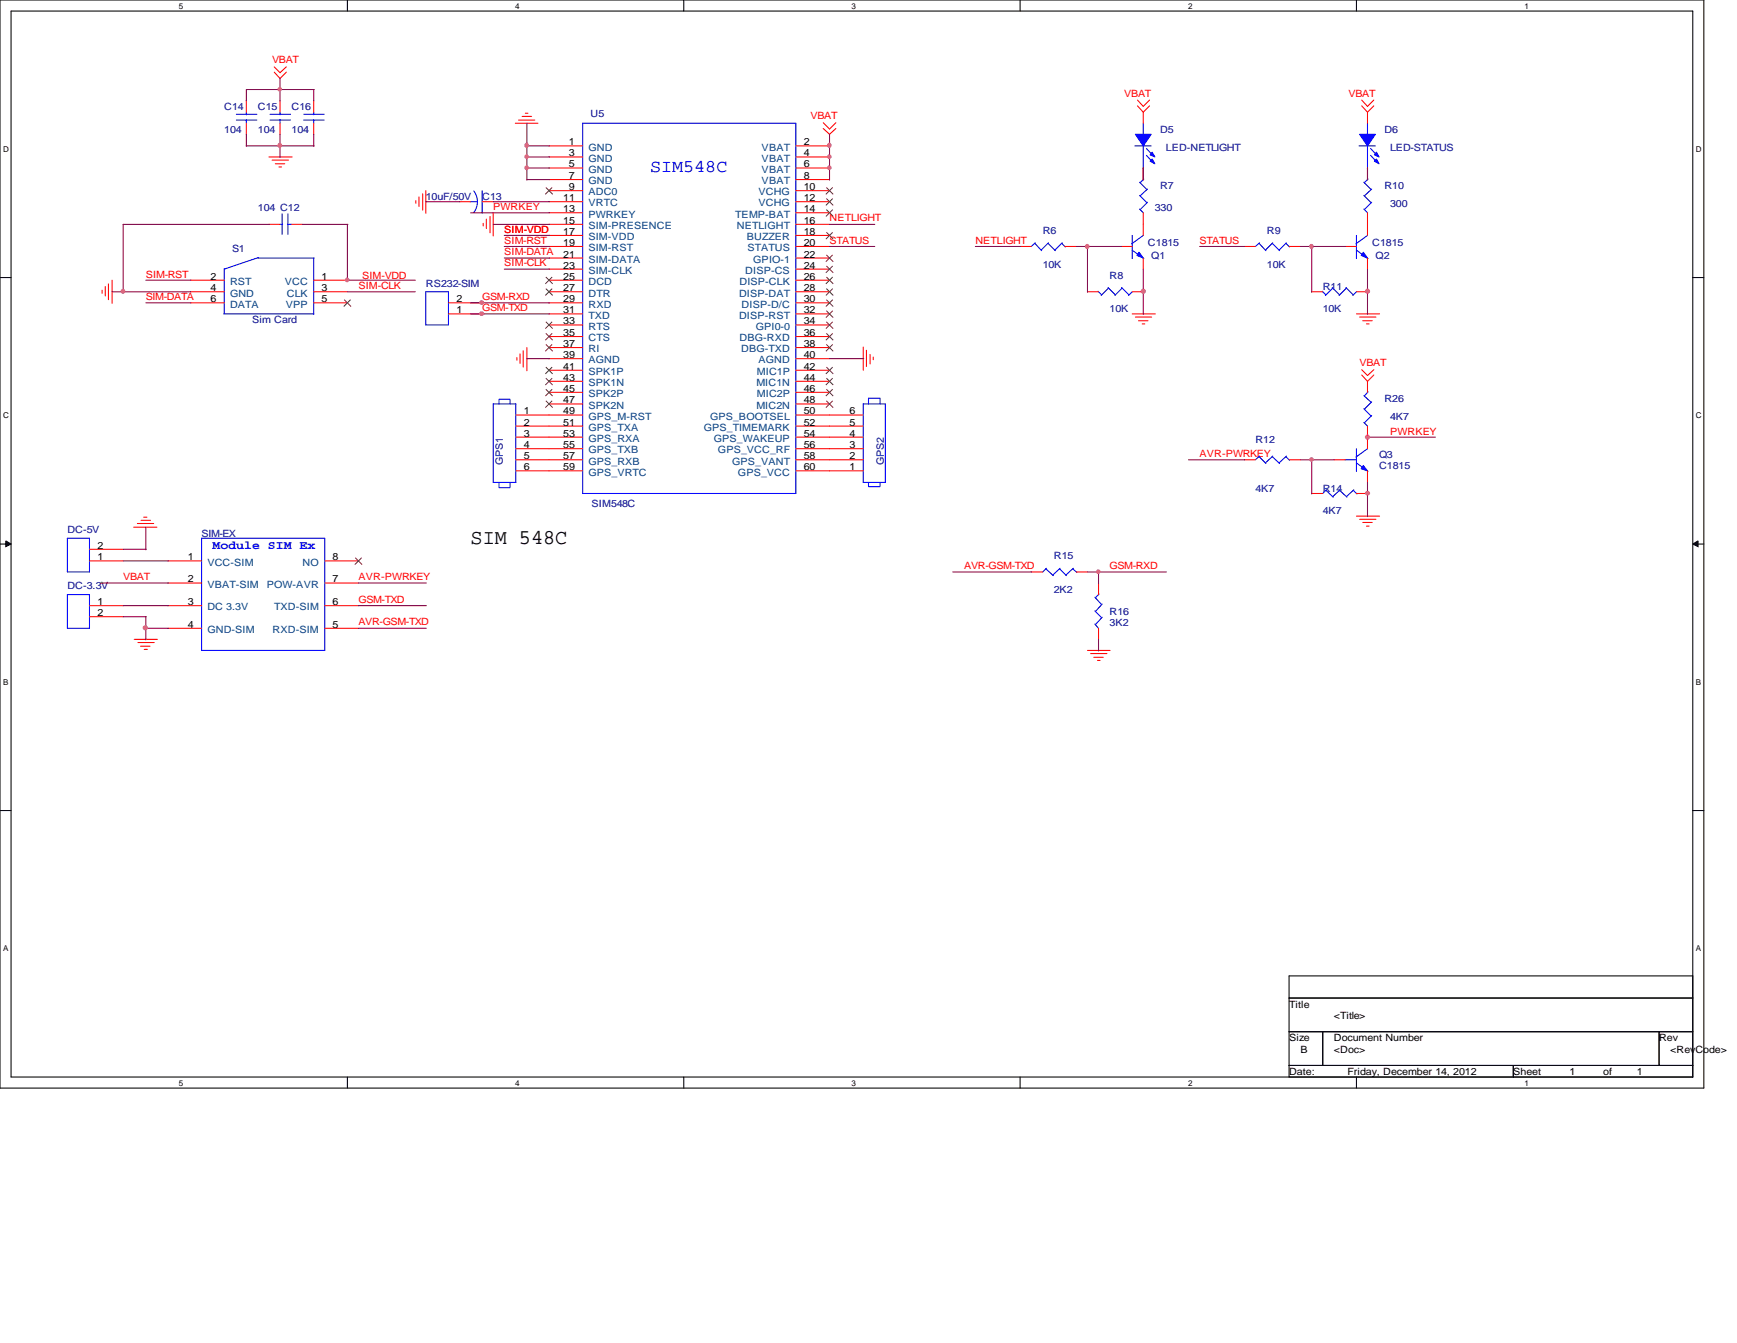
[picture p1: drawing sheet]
<svg xmlns="http://www.w3.org/2000/svg" width="279mm" height="216mm" viewBox="0 0 279 216" stroke-linecap="round" stroke-linejoin="round" font-family="sans-serif">
<path d="M0 0h274.1v174.9h-274.1zM1.8 1.8h270.5v171.3h-270.5z" fill="none" stroke="#000" stroke-width=".17"/>
<g fill="#fff">
<path d="M28.8 .3h.6v1.3h-.6z"/>
<path d="M28.8 173.4h.6v1.4h-.6z"/>
</g>
<path d="M55.9 0v1.8M55.9 173.1v1.8" fill="none" stroke="#000" stroke-width=".17"/>
<g fill="#fff">
<path d="M82.9 .3h.6v1.3h-.6z"/>
<path d="M82.9 173.4h.6v1.4h-.6z"/>
</g>
<path d="M110 0v1.8M110 173.1v1.8" fill="none" stroke="#000" stroke-width=".17"/>
<g fill="#fff">
<path d="M137 .3h.6v1.3h-.6z"/>
<path d="M137 173.4h.6v1.4h-.6z"/>
</g>
<path d="M164.1 0v1.8M164.1 173.1v1.8" fill="none" stroke="#000" stroke-width=".17"/>
<g fill="#fff">
<path d="M191.1 .3h.6v1.3h-.6z"/>
<path d="M191.1 173.4h.6v1.4h-.6z"/>
</g>
<path d="M218.2 0v1.8M218.2 173.1v1.8" fill="none" stroke="#000" stroke-width=".17"/>
<g fill="#fff">
<path d="M245.2 .3h.6v1.3h-.6z"/>
<path d="M245.2 173.4h.6v1.4h-.6z"/>
<path d="M.5 23.2h.9v1.4h-.9z"/>
<path d="M272.8 23.2h.8v1.4h-.8z"/>
<path d="M.5 66h.9v1.4h-.9z"/>
<path d="M272.8 66h.8v1.4h-.8z"/>
</g>
<path d="M0 44.6h1.8M272.3 44.6h1.8" fill="none" stroke="#000" stroke-width=".17"/>
<g fill="#fff">
<path d="M.5 108.9h.8v1.3h-.8z"/>
<path d="M272.8 108.9h.8v1.3h-.8z"/>
</g>
<path d="M0 87.5h1.8M272.3 87.5h1.8" fill="none" stroke="#000" stroke-width=".17"/>
<path d="M.9 87l.9 .5-.9 .4zM272.3 87.5l.8-.5v.9z" fill="#000" stroke="#000" stroke-width=".16"/>
<g fill="#fff">
<path d="M.5 151.7h.7v1.4h-.7z"/>
<path d="M272.8 151.7h.7v1.4h-.7z"/>
</g>
<path d="M0 130.3h1.8M272.3 130.3h1.8M207.3 156.9h65v16.2h-65zM207.3 160.4h65M207.3 165.9h65M207.3 171.3h65M212.8 165.9v5.4M243.4 171.3v1.8M266.9 165.9v5.4" fill="none" stroke="#000" stroke-width=".17"/>
<g fill="none" stroke="#f00" stroke-width=".17">
<path d="M39.6 16.2v1.8M39.6 19.8v1.8M44.1 11.6l.9 1 1.1-1M44.1 10.8l.9 .9 1.1-.9M45 16.2v1.8M45 19.8v1.8M50.5 16.2v1.8M50.5 19.8v1.8M82.9 19.8h3.6M83.4 19.3h2.6M84 18.7h1.5M84.5 18.2h.4"/>
<path d="M132.4 19.7l1 1 1.1-1M183 17l.9 1M183 16.1l.9 1 1-1M183.9 18v1.8M184.9 17l-1 1M219 17l1 1M219 16.1l1 1 1-1M220 18v1.8M221 17l-1 1M43.3 25.2h3.7M43.3 36.1h1.7M43.8 25.7h2.6"/>
<path d="M44.3 26.3h1.5M44.9 26.8h.4M46.9 36.1h1.8M66.9 32.3v.4M67.4 31.7v1.5M68 31.2v2.6M68.5 30.6v3.7M73.9 32.4h1.8M77.6 32.4h1.7M77.7 35.9v.4M78.2 35.2v1.5M78.8 34.8v2.6"/>
<path d="M79.3 34.2v3.7M88.3 25.2h5.4M88.3 36.1h5.4M88.3 32.4h5.4M88.3 23.5h5.4M88.3 27h5.4M88.3 28.9h5.4M88.3 30.6h5.4M88.3 34.2h5.4M88.3 37.8h5.4M88.3 39.6h5.4M128 25.2h5.4"/>
<path d="M128 36.1h5.4M128 32.4h5.4M128 23.5h5.4M128 27h5.4M128 28.9h5.4M128 30.6h5.4M128 34.2h5.4M128 37.8h5.4M128 39.6h5.4M132.4 20.7l1 .9 1.1-.9M164.1 39.6h1.8M171.3 39.6h1.8"/>
<path d="M180.3 39.6h1.8M183.9 27v1.9M183.9 34.2v3.6M200.2 39.6h1.7M207.3 39.6h1.9M216.4 39.6h1.8M220 27v1.9M220 34.2v3.6M16.4 46.7v.5M16.9 46.1v1.5M17.4 45.6v2.6M18 45v3.8"/>
<path d="M30.6 46.9h5.5M30.6 45h5.5M30.6 48.7h5.5M50.5 46.9h5.4M50.5 45h5.4M50.5 48.7h5.4M72.1 50.5h5.5M72.1 48.7h5.5M83.1 57.5v.4M83.7 56.9v1.5M84.2 56.4v2.6M84.8 55.9v3.7"/>
<path d="M88.3 50.5h5.4M88.3 46.9h5.4M88.3 41.5h5.4M88.3 43.3h5.4M88.3 45h5.4M88.3 48.7h5.4M88.3 52.2h5.4M88.3 54.1h5.4M88.3 55.9h5.4M88.3 57.7h5.4M88.3 59.5h5.4M128 50.5h5.4"/>
<path d="M128 46.9h5.4M128 41.5h5.4M128 43.3h5.4M128 45h5.4M128 48.7h5.4M128 52.2h5.4M128 54.1h5.4M128 55.9h5.4M128 57.7h5.4M128 59.5h5.4M138.9 55.8v3.7M139.4 56.3v2.6"/>
<path d="M140 57v1.5M140.5 57.4v.4M174.9 46.9h1.8M182.1 50.5h3.7M182.1 46.9h1.8M182.6 51h2.7M183.1 51.6h1.6M183.7 52.1h.4M183.9 41.5v1.8M211 46.9h1.8M218.2 50.5h3.7M218.2 46.9h1.8"/>
<path d="M218.7 51h2.6M219 59.4l1 1 1-1M219.2 51.6h1.5M219.8 52.1h.4M220 41.5v1.8M83 75.7h10.7M83 73.9h10.7M83 72.1h10.7M83 70.3h10.7M83 68.5h10.7M83 66.7h10.7M88.3 61.3h5.4"/>
<path d="M88.3 63.1h5.4M88.3 64.9h5.4M128 75.7h10.9M128 73.9h10.9M128 72.1h10.9M128 70.3h10.9M128 68.5h10.9M128 66.7h10.9M128 61.3h5.4M128 63.1h5.4M128 64.9h5.4M200.2 73.9h1.7"/>
<path d="M207.3 73.9h1.9M211 79.3h1.8M214.5 73.9h1.9M218.2 79.3h1.8M219 60.3l1 1M220 61.3v1.8M220 68.5v3.6M220 75.7v1.9M221 60.3l-1 1M14.4 90.2h5.4M14.4 88.3h5.4M14.4 97.4h5.4"/>
<path d="M14.4 99.1h5.4M21.5 84.8h3.7M22.1 84.2h2.6M22.7 83.7h1.5M23.1 83.1h.5M27 90.2h5.4M27 93.7h5.4M27 97.4h5.4M52.2 90.2h5.5M52.2 93.7h5.5M52.2 97.4h5.5M165.9 91.9h1.8"/>
<path d="M173.1 91.9h1.8M176.7 93.7v1.9M218.2 83h3.7M218.7 83.5h2.6M219.2 84h1.5M219.8 84.6h.4M21.6 102.8h3.7M22.2 103.3h2.6M22.6 103.9h1.5M23.2 104.4h.5M27 101h5.4M52.2 101h5.5"/>
<path d="M174.9 104.6h3.7M175.4 105.1h2.7M175.9 105.7h1.6M176.5 106.2h.5M176.7 101v1.8"/>
</g>
<g fill="none" stroke="#00f" stroke-width=".17">
<path d="M38 19.3h3.3M38 18.4h3.3M39.6 18v.5M39.6 19.2v.6M43.4 19.3h3.3M43.4 18.4h3.3M45 18v.5M45 19.2v.6M48.9 19.3h3.3M48.9 18.4h3.3M50.5 18v.5M50.5 19.2v.6"/>
<path d="M93.7 19.8h34.3v59.5h-34.3zM183.9 19.8v1.9M220 19.8v1.9M45 36.1h.5M45.4 34.4v3.3M46.2 36.1h.7M46.3 34.4v3.3M75.6 32.4h1.2M76.2 30.7l.4 .6 .2 1.1M76.8 32.4l-.2 1.1-.4 .7M77.6 30.6v3.7M166.5 39.1l1.1 1.2"/>
<path d="M166.5 39l-.6 .6M168.6 39.1l1.2 1.2M168.7 39l-1.2 1.2M170.8 39.1l.6 .6M170.9 39l-1.2 1.2M182.1 37.8v3.8M182.5 23.5h2.7M183.3 33.6l.6 .6M183.3 31.4l1.2 1.2M183.3 29.3l1.2 1.2M183.9 23.5v3.6M183.9 37.8l-1.9 1.4"/>
<path d="M184 28.8l-.6 .6M184.4 23.9l1.1 1.2M184.4 25l1.1 1.2M184.6 32.5l-1.2 1.2M184.6 30.4l-1.2 1.1M202.5 39.1l1.1 1.2M202.6 39l-.7 .6M204.6 39.1l1.2 1.2M204.7 39l-1.2 1.2M206.8 39.1l.6 .6M206.9 39l-1.2 1.2M218.2 37.8v3.8"/>
<path d="M218.6 23.5h2.6M219.4 33.6l.6 .6M219.4 31.4l1.2 1.2M219.4 29.3l1.2 1.2M220 23.5v3.6M220 37.8l-1.9 1.4M220 28.8l-.5 .6M220.5 23.9l1.1 1.2M220.5 25l1.1 1.2M220.6 32.5l-1.1 1.2M220.6 30.4l-1.1 1.1M36 50.5h14.5"/>
<path d="M36.1 43.2v7.3M41.5 41.5h9M41.6 41.4l-5.5 1.9M50.5 41.5v9M68.5 46.9h3.6v5.3h-3.6zM176.6 46.8l.6 .6M178.2 46.2l1.2 1.2M178.3 46.3l-1.2 1.2M180.4 46.2l1.2 1.2M180.5 46.3l-1.2 1.2M182.1 46.9l-.6 .6M182.1 40.2l1.9 1.4"/>
<path d="M212.7 46.8l.6 .6M214.3 46.2l1.2 1.2M214.4 46.3l-1.2 1.2M216.5 46.2l1.2 1.2M216.6 46.3l-1.2 1.2M218.2 40.2l1.8 1.4M218.2 46.9l-.6 .6M79.3 64.9h3.7v12.7h-3.7zM80.3 64.9v-.7h1.7v.7M80.3 77.6v.8h1.7v-.8M138.9 64.9h3.5v12.7h-3.5zM139.7 77.6v.6h1.9v-.6"/>
<path d="M139.7 64.9v-.9h1.9v.9M202.5 73.4l1.1 1.1M202.6 73.3l-.7 .6M204.6 73.4l1.2 1.1M204.7 73.3l-1.2 1.1M206.8 73.4l.6 .6M206.9 73.3l-1.2 1.1M213.3 78.8l1.2 1.1M213.4 78.7l-.6 .6M215.5 78.8l1.2 1.1M215.6 78.7l-1.2 1.1M216.3 73.9h1.9"/>
<path d="M217.7 78.8l.6 .6M217.8 78.7l-1.2 1.1M218.2 72.1v3.7M218.2 74.4l1.8 1.4M219.4 67.9l.6 .6M219.4 65.7l1.2 1.2M219.4 63.6l1.2 1.1M220 72.1l-1.9 1.4M220 63l-.5 .7M220.6 66.8l-1.1 1.2M220.6 64.6l-1.1 1.2M10.8 86.5h3.6v5.4h-3.6z"/>
<path d="M10.8 95.6h3.6v5.4h-3.6zM32.4 86.5h19.8v18.1h-19.8zM168.2 91.4l1.2 1.1M168.3 91.4l-.6 .5M170.4 91.4l1.1 1.1M170.5 91.4l-1.2 1.1M172.6 91.4l.6 .6M172.6 91.4l-1.2 1.1M176.1 98.2l1.1 1.1M176.1 96l1.1 1.2M176.8 95.5l-.6 .6M177.3 99.2l-1.1 1.2"/>
<path d="M177.3 97.1l-1.1 1.2M176.1 100.3l.6 .7"/>
</g>
<g fill="#00f" stroke="#00f" stroke-width=".17">
<path d="M183.2 40.6l.7 .9-1-.4z"/>
<path d="M219.3 40.6l.7 .9-1.1-.4z"/>
<path d="M219.3 74.8l.7 .9-1.1-.3z"/>
<path d="M182.6 21.6h2.6l-1.3 1.9z" fill-rule="evenodd"/>
<path d="M185.3 25.6l.5 .7-.8-.4z" fill-rule="evenodd"/>
<path d="M185.3 24.5l.5 .7-.8-.3z" fill-rule="evenodd"/>
<path d="M218.7 21.6h2.5l-1.2 1.9z" fill-rule="evenodd"/>
<path d="M221.4 25.6l.4 .7-.7-.4z" fill-rule="evenodd"/>
<path d="M221.4 24.5l.4 .7-.7-.3z" fill-rule="evenodd"/>
</g>
<g fill="none" stroke="#804000" stroke-width=".16">
<path d="M87.8 30.1l1.1 1.1M88.8 30.1l-1.1 1.1M132.9 30.1l1.1 1.1M132.9 31.9l1.1 1.1M132.9 33.7l1.1 1.1M132.9 37.3l1.1 1.1M133.9 30.1l-1.1 1.1M133.9 31.9l-1.1 1.1M133.9 33.7l-1.1 1.1M133.9 37.3l-1.1 1.1M55.4 48.2l1.1 1.1M56.4 48.2l-1.1 1.1"/>
<path d="M87.8 44.5l1.1 1.1M87.8 46.4l1.1 1.1M87.8 51.7l1.1 1.1M87.8 53.6l1.1 1.1M87.8 55.4l1.1 1.1M87.8 59l1.1 1.1M88.8 44.5l-1.1 1.1M88.8 46.4l-1.1 1.1M88.8 51.7l-1.1 1.1M88.8 53.6l-1.1 1.1M88.8 55.4l-1.1 1.1M88.8 59l-1.1 1.1"/>
<path d="M132.9 41l1.1 1.1M132.9 42.8l1.1 1.1M132.9 44.5l1.1 1.1M132.9 46.4l1.1 1.1M132.9 48.2l1.1 1.1M132.9 50l1.1 1.1M132.9 51.7l1.1 1.1M132.9 53.6l1.1 1.1M132.9 55.4l1.1 1.1M132.9 59l1.1 1.1M133.9 41l-1.1 1.1M133.9 42.8l-1.1 1.1"/>
<path d="M133.9 44.5l-1.1 1.1M133.9 46.4l-1.1 1.1M133.9 48.2l-1.1 1.1M133.9 50l-1.1 1.1M133.9 51.7l-1.1 1.1M133.9 53.6l-1.1 1.1M133.9 55.4l-1.1 1.1M133.9 59l-1.1 1.1M87.8 60.8l1.1 1.1M87.8 62.6l1.1 1.1M87.8 64.4l1.1 1.1M88.8 60.8l-1.1 1.1"/>
<path d="M88.8 62.6l-1.1 1.1M88.8 64.4l-1.1 1.1M132.9 60.8l1.1 1.1M132.9 62.6l1.1 1.1M132.9 64.4l1.1 1.1M133.9 60.8l-1.1 1.1M133.9 62.6l-1.1 1.1M133.9 64.4l-1.1 1.1M57.1 89.7l1.2 1.1M58.2 89.7l-1.1 1.1"/>
</g>
<g fill="none" stroke="#800040" stroke-width=".17">
<path d="M45 12.6v3.7M50.5 14.4v1.9M50.5 14.4h-10.9v1.9M84.8 19.8v9.2M39.6 21.6v1.9M39.6 23.5h10.9M43.3 36.1h-23.5v10.9M45 21.6v3.7M48.7 36.1h7.3M50.5 21.6v1.9M55.9 36.1v9M68.5 32.4h5.5"/>
<path d="M75.7 34.2h12.7M79.3 32.4h9.1M79.3 36.1h9.1M81.1 39.6h7.3M81.1 37.8h7.3M84.8 25.2h3.6M84.8 23.5h3.6M84.8 27h3.6M84.8 28.9h3.6M133.4 21.6v7.4M133.4 36.1h7.3M133.4 39.6h7.3"/>
<path d="M156.9 39.6h7.3M173.1 39.6h7.3M174.9 39.6v7.4M183.9 27v2M193 39.6h7.2M209.2 39.6h7.3M211 39.6v7.4M220 27v2M18 46.9h12.7M23.5 45h7.2M23.5 48.7h7.2M55.9 45h10.9"/>
<path d="M55.9 46.9h10.9M75.7 50.5h12.7M75.7 48.7h12.7M81.1 41.5h7.3M81.1 43.3h7.3M84.8 57.7h3.6M133.4 57.7h5.5M183.9 43.3v7.2M220 43.3v7.2M191.2 73.9h9M209.2 73.9h5.4M211 73.9v5.5"/>
<path d="M220 70.3h10.9M220 77.6v5.5M16.2 93.7h10.9M19.8 97.4h7.3M19.8 90.2h7.3M19.8 88.3h3.7M19.8 99.1h3.7M23.5 84.8v3.6M23.5 99.1v3.8M57.7 97.4h10.9M57.7 93.7h10.9M153.2 91.9h12.7"/>
<path d="M174.9 91.9h12.7M176.7 91.9v1.9M23.5 101h3.6M57.7 101h10.9M176.7 102.8v1.8"/>
</g>
<g fill="#f0f" stroke="#f0f" stroke-width=".17">
<circle cx="133.4" cy="27" r=".3"/>
<circle cx="55.8" cy="45" r=".3"/>
<circle cx="176.7" cy="91.9" r=".3"/>
<circle cx="77.5" cy="50.4" r=".32"/>
<circle cx="45" cy="14.4" r=".3"/>
<circle cx="220" cy="70.3" r=".34"/>
<circle cx="133.4" cy="25.2" r=".3"/>
<circle cx="77.5" cy="48.6" r=".32"/>
<circle cx="133.4" cy="23.4" r=".32"/>
<circle cx="183.9" cy="46.8" r=".34"/>
<circle cx="174.9" cy="39.6" r=".32"/>
<circle cx="210.9" cy="39.6" r=".32"/>
<circle cx="84.7" cy="25.2" r=".3"/>
<circle cx="220" cy="79.3" r=".32"/>
<circle cx="45" cy="23.4" r=".32"/>
<circle cx="220" cy="46.8" r=".34"/>
<circle cx="19.7" cy="46.8" r=".32"/>
<circle cx="210.9" cy="73.9" r=".3"/>
<circle cx="84.7" cy="27" r=".3"/>
<circle cx="84.7" cy="23.4" r=".32"/>
<circle cx="23.4" cy="100.9" r=".34"/>
</g>
<text font-size="3.4" x="75.7" y="87.4">SIM 548C</text>
<text font-size="2.9" fill="#00f" x="104.6" y="27.6">SIM548C</text>
<text font-size="1.9" fill="#00f" x="34.2" y="88.2">Module SIM Ex</text>
<g font-size="1.6" fill="#f00">
<text x="43.8" y="10.2">VBAT</text>
<text x="180.8" y="15.6">VBAT</text>
<text x="216.9" y="15.6">VBAT</text>
<text x="130.4" y="19.1">VBAT</text>
<text x="79.3" y="33.8">PWRKEY</text>
<text x="133.4" y="35.6">NETLIGHT</text>
<text x="81.1" y="41">SIM-DATA</text>
<text x="81.1" y="39.2">SIM-RST</text>
<text x="81.1" y="37.4">SIM-VDD</text>
<text x="133.4" y="39.2">STATUS</text>
<text x="156.9" y="39.2">NETLIGHT</text>
<text x="193" y="39.2">STATUS</text>
<text x="23.5" y="44.6">SIM-RST</text>
<text x="57.7" y="46.4">SIM-CLK</text>
<text x="58.3" y="44.8">SIM-VDD</text>
<text x="81.1" y="42.8">SIM-CLK</text>
<text x="23.5" y="48.2">SIM-DATA</text>
<text x="77.6" y="50">GSM-TXD</text>
<text x="77.6" y="48.2">GSM-RXD</text>
<text x="218.7" y="58.8">VBAT</text>
<text x="223.6" y="69.8">PWRKEY</text>
<text x="193" y="73.5">AVR-PWRKEY</text>
<text x="19.8" y="93.3">VBAT</text>
<text x="57.7" y="93.3">AVR-PWRKEY</text>
<text x="155.1" y="91.5">AVR-GSM-TXD</text>
<text x="178.5" y="91.5">GSM-RXD</text>
<text x="57.7" y="96.9">GSM-TXD</text>
<text x="57.7" y="100.5">AVR-GSM-TXD</text>
</g>
<g font-size="1.6" fill="#000080">
<text x="36.1" y="17.7">C14</text>
<text x="41.5" y="17.7">C15</text>
<text x="46.9" y="17.7">C16</text>
<text x="36.1" y="21.3">104</text>
<text x="41.5" y="21.3">104</text>
<text x="46.9" y="21.3">104</text>
<text x="95" y="18.8">U5</text>
<text x="186.6" y="21.3">D5</text>
<text x="222.7" y="21.3">D6</text>
<text x="187.5" y="24.2">LED-NETLIGHT</text>
<text x="223.6" y="24.2">LED-STATUS</text>
<text x="41.5" y="34">104 C12</text>
<text x="68.5" y="32.2">10uF/50V</text>
<text x="77.6" y="32.2">C13</text>
<text x="185.8" y="34">330</text>
<text x="186.6" y="30.4">R7</text>
<text x="222.7" y="30.4">R10</text>
<text x="223.6" y="33.3">300</text>
<text x="37.3" y="40.5">S1</text>
<text x="167.7" y="37.6">R6</text>
<text x="184.7" y="39.5">C1815</text>
<text x="185.2" y="41.6">Q1</text>
<text x="203.8" y="37.6">R9</text>
<text x="220.7" y="39.5">C1815</text>
<text x="221.2" y="41.6">Q2</text>
<text x="68.5" y="46.1">RS232-SIM</text>
<text x="167.7" y="43">10K</text>
<text x="178.5" y="44.8">R8</text>
<text x="203.8" y="43">10K</text>
<text x="212.8" y="46.6">R11</text>
<text x="40.6" y="52">Sim Card</text>
<text x="178.5" y="50.2">10K</text>
<text x="212.8" y="50.2">10K</text>
<text x="222.7" y="64.6">R26</text>
<text x="201.9" y="71.3">R12</text>
<text x="223.6" y="67.5">4K7</text>
<text x="80.9" y="74.7" transform="rotate(-90 80.9 74.7)">GPS1</text>
<text x="142.2" y="74.7" transform="rotate(-90 142.2 74.7)">GPS2</text>
<text x="221.8" y="73.7">Q3</text>
<text x="221.8" y="75.4">C1815</text>
<text x="95.2" y="81.5">SIM548C</text>
<text x="201.9" y="79.1">4K7</text>
<text x="212.8" y="79.1">R14</text>
<text x="212.8" y="82.6">4K7</text>
<text x="10.8" y="85.7">DC-5V</text>
<text x="32.4" y="86.3">SIM-EX</text>
<text x="169.5" y="89.8">R15</text>
<text x="10.8" y="94.7">DC-3.3V</text>
<text x="169.5" y="95.2">2K2</text>
<text x="178.5" y="98.9">R16</text>
<text x="178.5" y="100.7">3K2</text>
</g>
<g font-size="1.6">
<text x="91.5" y="23.4">1</text>
<text x="129.3" y="23.4">2</text>
<text x="91.5" y="25.1">3</text>
<text x="91.5" y="26.9">5</text>
<text x="91.5" y="28.8">7</text>
<text x="129.3" y="25.1">4</text>
<text x="129.3" y="26.9">6</text>
<text x="129.3" y="28.8">8</text>
<text x="90.6" y="32.3">11</text>
<text x="90.6" y="34.1">13</text>
<text x="90.6" y="36">15</text>
<text x="91.5" y="30.6">9</text>
<text x="129.3" y="30.6">10</text>
<text x="129.3" y="32.3">12</text>
<text x="129.3" y="34.1">14</text>
<text x="129.3" y="36">16</text>
<text x="90.6" y="37.8">17</text>
<text x="90.6" y="39.5">19</text>
<text x="90.6" y="41.4">21</text>
<text x="129.3" y="37.8">18</text>
<text x="129.3" y="39.5">20</text>
<text x="129.3" y="41.4">22</text>
<text x="33.9" y="45">2</text>
<text x="33.9" y="46.8">4</text>
<text x="51.7" y="45">1</text>
<text x="51.7" y="46.8">3</text>
<text x="90.6" y="43.2">23</text>
<text x="90.6" y="45">25</text>
<text x="90.6" y="46.8">27</text>
<text x="129.3" y="43.2">24</text>
<text x="129.3" y="45">26</text>
<text x="129.3" y="46.8">28</text>
<text x="33.9" y="48.6">6</text>
<text x="51.7" y="48.6">5</text>
<text x="73.4" y="50.4">1</text>
<text x="73.4" y="48.6">2</text>
<text x="90.6" y="48.6">29</text>
<text x="90.6" y="50.4">31</text>
<text x="90.6" y="52.2">33</text>
<text x="129.3" y="48.6">30</text>
<text x="129.3" y="50.4">32</text>
<text x="129.3" y="52.2">34</text>
<text x="90.6" y="54">35</text>
<text x="90.6" y="55.8">37</text>
<text x="90.6" y="57.6">39</text>
<text x="90.6" y="59.4">41</text>
<text x="129.3" y="54">36</text>
<text x="129.3" y="55.8">38</text>
<text x="129.3" y="57.6">40</text>
<text x="129.3" y="59.4">42</text>
<text x="90.6" y="61.2">43</text>
<text x="90.6" y="63">45</text>
<text x="90.6" y="64.9">47</text>
<text x="129.3" y="61.2">44</text>
<text x="129.3" y="63">46</text>
<text x="129.3" y="64.9">48</text>
<text x="84.2" y="66.6">1</text>
<text x="84.2" y="68.4">2</text>
<text x="84.2" y="70.2">3</text>
<text x="90.6" y="66.6">49</text>
<text x="90.6" y="68.4">51</text>
<text x="90.6" y="70.2">53</text>
<text x="129.3" y="66.6">50</text>
<text x="129.3" y="68.4">52</text>
<text x="129.3" y="70.2">54</text>
<text x="136.7" y="70.2">4</text>
<text x="136.7" y="68.4">5</text>
<text x="136.7" y="66.6">6</text>
<text x="84.2" y="72.1">4</text>
<text x="84.2" y="73.8">5</text>
<text x="84.2" y="75.6">6</text>
<text x="90.6" y="72.1">55</text>
<text x="90.6" y="73.8">57</text>
<text x="90.6" y="75.6">59</text>
<text x="129.3" y="72.1">56</text>
<text x="129.3" y="73.8">58</text>
<text x="129.3" y="75.6">60</text>
<text x="136.7" y="75.6">1</text>
<text x="136.7" y="73.8">2</text>
<text x="136.7" y="72.1">3</text>
<text x="15.7" y="88.2">2</text>
<text x="15.7" y="90.1">1</text>
<text x="30.2" y="90.1">1</text>
<text x="30.2" y="93.6">2</text>
<text x="53.5" y="90.1">8</text>
<text x="53.5" y="93.6">7</text>
<text x="15.7" y="97.3">1</text>
<text x="15.7" y="99.1">2</text>
<text x="30.2" y="97.3">3</text>
<text x="30.2" y="100.9">4</text>
<text x="53.5" y="97.3">6</text>
<text x="53.5" y="100.9">5</text>
<text x="207.3" y="162">Title</text>
<text x="207.3" y="167.4">Size</text>
<text x="214.5" y="163.8">&lt;Title&gt;</text>
<text x="214.5" y="167.4">Document Number</text>
<text x="266.9" y="167.4">Rev</text>
<text x="207.3" y="172.8">Date:</text>
<text x="209.2" y="169.2">B</text>
<text x="214.5" y="169.2">&lt;Doc&gt;</text>
<text x="216.7" y="172.8">Friday, December 14, 2012</text>
<text x="243.4" y="172.8">Sheet</text>
<text x="252.5" y="172.8">1</text>
<text x="257.9" y="172.8">of</text>
<text x="263.3" y="172.8">1</text>
<text x="268.6" y="169.2">&lt;RevCode&gt;</text>
</g>
<g font-size="1.6" fill="#004080">
<text x="94.7" y="24.2">GND</text>
<text x="94.7" y="26">GND</text>
<text x="94.7" y="27.8">GND</text>
<text x="94.7" y="29.6">GND</text>
<text x="122.5" y="24.2">VBAT</text>
<text x="122.5" y="26">VBAT</text>
<text x="122.5" y="27.8">VBAT</text>
<text x="122.5" y="29.6">VBAT</text>
<text x="94.7" y="31.4">ADC0</text>
<text x="94.7" y="33.2">VRTC</text>
<text x="94.7" y="35">PWRKEY</text>
<text x="118.3" y="35">TEMP-BAT</text>
<text x="122" y="31.4">VCHG</text>
<text x="122" y="33.2">VCHG</text>
<text x="94.7" y="36.8">SIM-PRESENCE</text>
<text x="94.7" y="38.6">SIM-VDD</text>
<text x="94.7" y="40.4">SIM-RST</text>
<text x="118.5" y="36.8">NETLIGHT</text>
<text x="120.1" y="38.6">BUZZER</text>
<text x="120.2" y="40.4">STATUS</text>
<text x="37" y="45.8">RST</text>
<text x="37" y="47.7">GND</text>
<text x="45.8" y="45.8">VCC</text>
<text x="46.1" y="47.7">CLK</text>
<text x="94.7" y="42.2">SIM-DATA</text>
<text x="94.7" y="44">SIM-CLK</text>
<text x="94.7" y="45.8">DCD</text>
<text x="94.7" y="47.7">DTR</text>
<text x="118.9" y="47.7">DISP-DAT</text>
<text x="119" y="45.8">DISP-CLK</text>
<text x="119.9" y="44">DISP-CS</text>
<text x="121.2" y="42.2">GPIO-1</text>
<text x="37" y="49.4">DATA</text>
<text x="46" y="49.4">VPP</text>
<text x="94.7" y="49.4">RXD</text>
<text x="94.7" y="51.2">TXD</text>
<text x="94.7" y="53">RTS</text>
<text x="118.9" y="51.2">DISP-RST</text>
<text x="119.3" y="49.4">DISP-D/C</text>
<text x="121.6" y="53">GPI0-0</text>
<text x="94.7" y="54.9">CTS</text>
<text x="94.7" y="56.6">RI</text>
<text x="94.7" y="58.4">AGND</text>
<text x="119" y="54.9">DBG-RXD</text>
<text x="119.2" y="56.6">DBG-TXD</text>
<text x="122" y="58.4">AGND</text>
<text x="94.7" y="60.3">SPK1P</text>
<text x="94.7" y="62.1">SPK1N</text>
<text x="94.7" y="63.8">SPK2P</text>
<text x="94.7" y="65.7">SPK2N</text>
<text x="121.7" y="62.1">MIC1N</text>
<text x="121.7" y="65.7">MIC2N</text>
<text x="121.8" y="60.3">MIC1P</text>
<text x="121.8" y="63.8">MIC2P</text>
<text x="94.7" y="67.5">GPS_M-RST</text>
<text x="94.7" y="69.3">GPS_TXA</text>
<text x="94.7" y="71">GPS_RXA</text>
<text x="113.2" y="69.3">GPS_TIMEMARK</text>
<text x="114.2" y="67.5">GPS_BOOTSEL</text>
<text x="114.8" y="71">GPS_WAKEUP</text>
<text x="94.7" y="72.9">GPS_TXB</text>
<text x="94.7" y="74.7">GPS_RXB</text>
<text x="94.7" y="76.5">GPS_VRTC</text>
<text x="115.5" y="72.9">GPS_VCC_RF</text>
<text x="117.8" y="74.7">GPS_VANT</text>
<text x="118.7" y="76.5">GPS_VCC</text>
<text x="33.4" y="90.9">VCC-SIM</text>
<text x="33.4" y="94.5">VBAT-SIM</text>
<text x="42.9" y="94.5">POW-AVR</text>
<text x="48.7" y="90.9">NO</text>
<text x="33.4" y="98.1">DC 3.3V</text>
<text x="33.4" y="101.8">GND-SIM</text>
<text x="43.9" y="101.8">RXD-SIM</text>
<text x="44.1" y="98.1">TXD-SIM</text>
</g>
<g font-size="1.3">
<text x="28.8" y="1.4">5</text>
<text x="82.9" y="1.4">4</text>
<text x="137" y="1.4">3</text>
<text x="191.1" y="1.4">2</text>
<text x="245.2" y="1.4">1</text>
<text x=".5" y="24.4">D</text>
<text x="272.8" y="24.4">D</text>
<text x=".5" y="67.2">C</text>
<text x="272.8" y="67.2">C</text>
<text x=".5" y="110.1">B</text>
<text x="272.8" y="110.1">B</text>
<text x=".5" y="152.9">A</text>
<text x="272.8" y="152.9">A</text>
<text x="28.8" y="174.6">5</text>
<text x="82.9" y="174.6">4</text>
<text x="137" y="174.6">3</text>
<text x="191.1" y="174.6">2</text>
<text x="245.2" y="174.6">1</text>
</g>
</svg>
